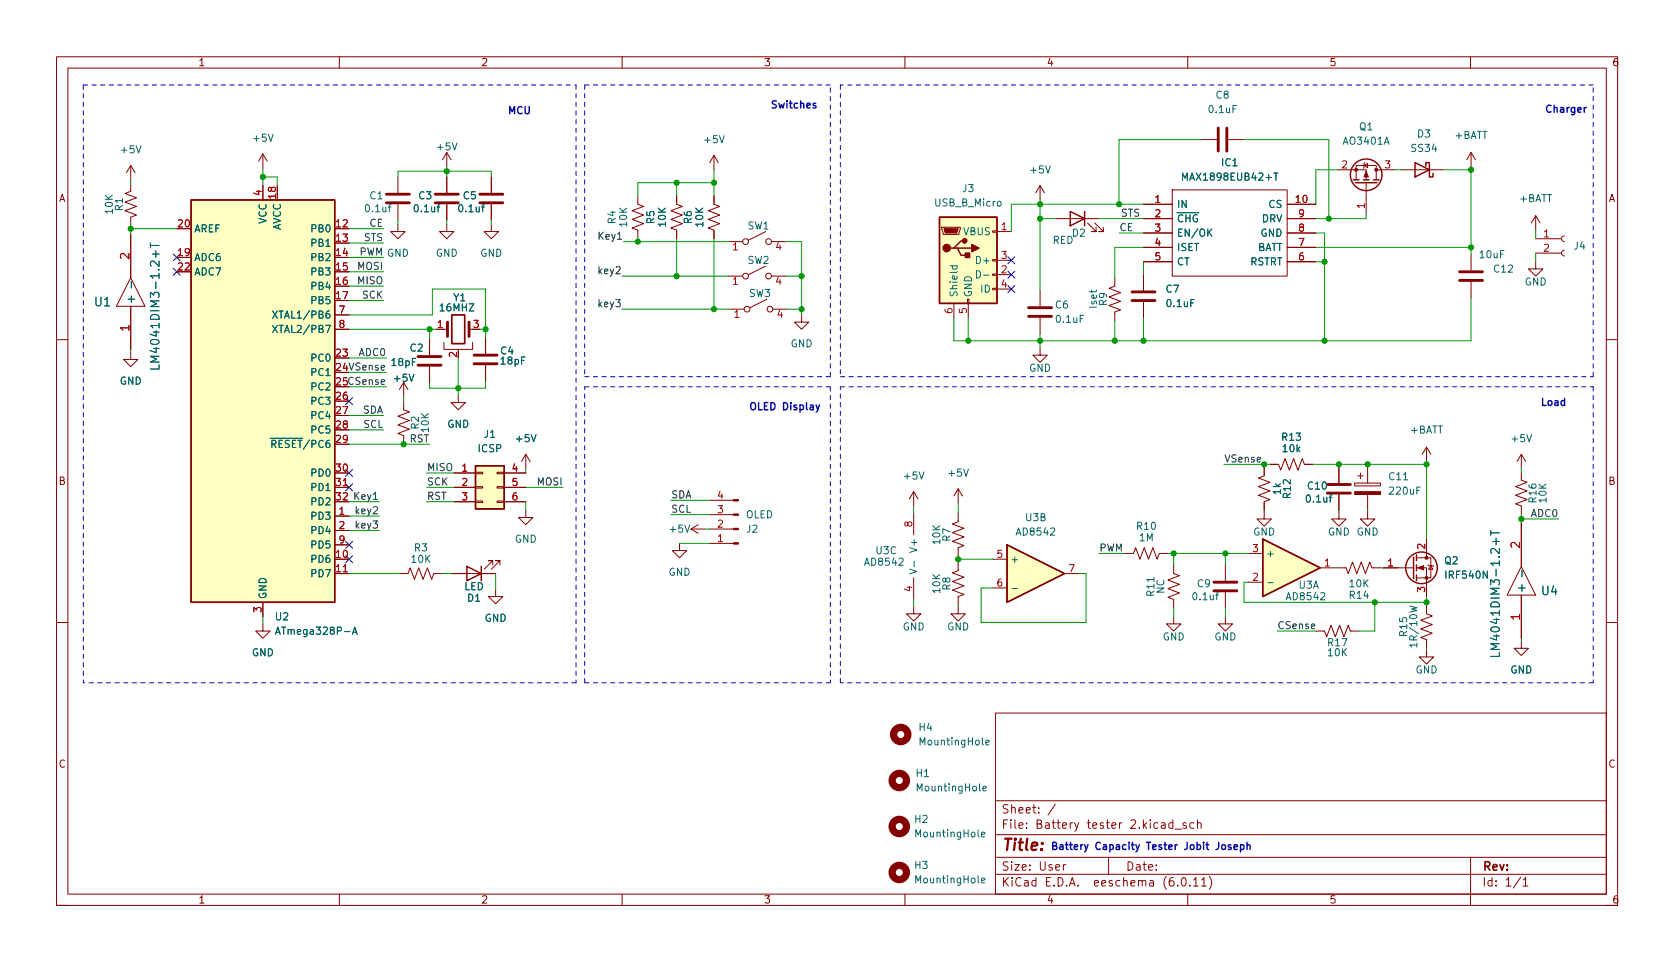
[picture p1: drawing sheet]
<svg xmlns="http://www.w3.org/2000/svg" width="296mm" height="170mm" viewBox="0 0 296 170" stroke-linecap="round" stroke-linejoin="round" font-family="sans-serif">
<g fill="none" stroke="#840000" stroke-width=".18">
<path d="M10 10h276v150h-276zM12 12h272v146h-272zM60 10v2M110 10v2M160 10v2M210 10v2M260 10v2M23.1 32.3v1.5l-1 .4 2 .8-2 .7 2 .8-2 .7 2 .8-1 .4v1.5M23.1 29.2v2.6M23.1 29.2l-.7 1.3M23.1 29.2l.8 1.3M46.5 27.2l-.8 1.3"/>
<path d="M46.5 27.2v2.6M46.5 32.8v2.5M46.5 27.2l.7 1.3M49 32.8v2.5M70.4 39.7v1.2h1.2l-1.2 1.3-1.3-1.3h1.3M70.4 31.3v2.8M70.4 36.1v2.8M79 39.7v1.2h1.3l-1.3 1.3-1.3-1.3h1.3M79 27l-.8 1.2M79 27v2.5M79 31.3v2.8M79 36.1v2.8"/>
<path d="M79 27l.8 1.2M86.9 39.7v1.2h1.2l-1.2 1.3-1.3-1.3h1.3M86.9 31.3v2.8M86.9 36.1v2.8M112.8 34.6v1.5l1 .4-2 .7 2 .8-2 .8 2 .7-2 .8 1 .4v1.5M119.6 34.6v1.5l1 .4-2 .7 2 .8-2 .8 2 .7-2 .8 1 .4v1.5M126.2 34.6v1.5l1.1 .4-2.1 .7 2.1 .8-2.1 .8 2.1 .7-2.1 .8 1 .4v1.5M126.2 27.5l.8 1.2M126.2 27.5v2.5M126.2 27.5l-.7 1.2M183.9 32.8v2.5M183.9 32.8l-.8 1.3"/>
<path d="M183.9 32.8l.8 1.3M186.7 38.6h7.6M192.3 39.4l1.5 1.5h-.8h.8v-.7M193.5 39.4l1.6 1.5h-.8h.8v-.7M202.2 36.1h5.1M202.2 38.6h5.1M207.3 33.6h20.3v15.2h-20.3zM212.3 24.7h2.8M217.2 24.7h2.8M227.6 36.1h5.1M227.6 38.6h5.1M236.5 30h5.1v1.8"/>
<path d="M239.8 31.8v-2.6h3.5v2.6M241.2 29.2l.6-.3v.7zM241.3 28.7l-.1 .2v.7l-.2 .2M241.6 32.3v5.3M243.3 30h3.3M247.6 30h7.7M260.1 27l-.8 1.2M260.1 27v2.5M260.1 27l.8 1.2M271.5 38.1l-.7 1.3M271.5 38.1v2.6M271.5 38.1l.8 1.3"/>
<path d="M23.1 49.1l2.5 5h-5zM23.1 41.4v7.7M23.1 54.1v7.7M31.2 40.4h2.6M31.2 45.5h2.6M31.2 48h2.6M59.2 58.2h2.5M59.2 40.4h2.5M59.2 43h2.5M59.2 45.5h2.5M59.2 48h2.5M59.2 50.6h2.5"/>
<path d="M59.2 53.1h2.5M59.2 55.7h2.5M75.9 60v2.8M77.2 58.2h1.9M82.9 58.2h.7M85.9 59.7v2.8M128.8 42.7h2.5M128.8 48.8h2.5M129 54.6h2.6M135.4 40.9l-3.1 1.6M135.4 47l-3.1 1.6M135.6 52.9l-3 1.5"/>
<path d="M136.4 42.7h2.5M136.4 48.8h2.5M136.7 54.6h2.5M141.7 55.7v1.2h-1.2l1.2 1.3 1.3-1.3h-1.3M166.5 40.2h3.3v.2l-.3 1h-2.7zM168.7 53.6v2.6M171.1 52.9h.2v.7h-.2zM171.2 53.6v2.6M175.5 51h.8v.2h-.8zM175.5 48.4h.8v.3h-.8zM175.5 45.9h.8v.2h-.8zM175.5 40.8h.8v.3h-.8z"/>
<path d="M176.3 40.9h2.5M176.3 48.6h2.5M176.3 46h2.5M176.3 51.1h2.5M183.9 51.3v2.8M183.9 56.2v2.8M197.1 49.1v1.5l-1 .4 2 .7-2 .8 2 .7-2 .8 2 .8-1 .4v1.5M202.2 41.2h5.1M202.2 43.7h5.1M202.2 46.3h5.1M202.2 48.6v2.7M202.2 53.4v2.8"/>
<path d="M227.6 41.2h5.1M227.6 43.7h5.1M227.6 46.3h5.1M260.1 45v2.8M260.1 49.8v2.8M271.5 46.3v1.2h1.3l-1.3 1.3-1.2-1.3h1.2M271.5 44.7h4.6M271.5 42.2h4.6M276.6 44.2l-.4 .2-.1 .3 .1 .4 .4 .1M276.6 41.7l-.4 .1-.1 .4 .1 .4 .4 .1M10 60h2M23.1 62.3v1.2h1.3l-1.3 1.3-1.3-1.3h1.3"/>
<path d="M59.2 63.3h2.5M59.2 70.9h2.5M59.2 73.4h2.5M59.2 76h2.5M59.2 78.5h2.5M71.4 70.9v1.5l1 .4-2 .8 2 .7-2 .8 2 .8-2 .7 1 .4v1.5M71.4 67.6l-.8 1.3M71.4 67.6v2.5M71.4 67.6l.7 1.3M75.9 64.8v2.8M78.5 60.5v1.3h5.1v-1.3M81 69.9v1.3h1.3l-1.3 1.2-1.2-1.2h1.2"/>
<path d="M81 61.8v.2M85.9 64.6v2.7M183.9 61.5v1.3h1.3l-1.3 1.2-1.3-1.2h1.3M252.2 79l-.7 1.3M252.2 79v2.6M252.2 79l.8 1.3M284 60h2M59.2 91.2h2.5M59.2 98.8h2.5M59.2 93.8h2.5M59.2 83.6h2.5M59.2 86.1h2.5"/>
<path d="M59.2 96.3h2.5M80.3 83.6h3.8M80.3 86.1h3.8M80.3 88.7h3.8M84.1 88.6h1.2v.2h-1.2zM84.1 86h1.2v.3h-1.2zM84.1 83.5h1.2v.2h-1.2zM87.1 99.9v-.8h-.7h.7l-1.5 1.5M87.9 88.6h1.3v.2h-1.3zM87.9 86h1.3v.3h-1.3zM87.9 83.5h1.3v.2h-1.3zM88.4 99.9v-.8h-.8h.8l-1.5 1.5"/>
<path d="M89.2 83.6h3.8M89.2 86.1h3.8M89.2 88.7h3.8M93 90.2v1.3h-1.3l1.3 1.2 1.2-1.2h-1.2M93 80.3l.7 1.3M93 80.3v2.5M93 80.3l-.8 1.3M120.1 96v1.3h-1.2l1.2 1.3 1.3-1.3h-1.3M122.2 93.5h2.5M122.2 93.5l1.2 .8M123.4 92.7l-1.2 .8M125.5 88.4h4.2"/>
<path d="M125.5 91h4.2M125.5 93.5h4.2M125.5 96h4.2M161.5 86.9v2.5M161.5 90.7v3.8M161.5 86.9l-.7 1.3M161.5 86.9l.8 1.3M169.4 99.4v1.5l-1 .4 2 .7-2 .8 2 .7-2 .8 2 .8-1 .3v1.6M169.4 90.7v1.5l-1 .4 2 .8-2 .7 2 .8-2 .8 2 .7-1 .4v1.5M169.4 86.4v2.5M169.4 86.4l-.7 1.3M169.4 86.4l.8 1.3"/>
<path d="M175.5 98.8h2.6M198.9 97.8h1.5l.4-1 .7 2 .8-2 .8 2 .7-2 .8 2 .4-1h1.5M207.5 99.9v1.5l1 .4-2 .7 2 .8-2 .7 2 .8-2 .8 1 .4v1.5M216.7 99.9v2.8M220.7 97.8h2.6M223.5 82.6v1.5l-1 .4 2 .8-2 .7 2 .8-2 .7 2 .8-1 .4v1.5M223.5 90.5v1.2h-1.3l1.3 1.3 1.3-1.3h-1.3M224.5 82.1h1.6l.3 1 .8-2 .8 2 .7-2 .8 2 .8-2 .3 1h1.6M236.7 90.5v1.2h1.3l-1.3 1.3-1.2-1.3h1.2M236.7 82.6v2.8M236.7 87.4v2.8M239.5 85.4h4.6v.5h-4.6z"/>
<path d="M240 84.1h1M240.5 83.6v1M241.8 90.5v1.2h1.3l-1.3 1.3-1.3-1.3h1.3M241.8 82.6v2.8M241.8 87.4v2.8M250.4 98.6h2.6v3.5h-2.6M252.2 95.3v3.3M252.5 99.9l.1 .1h.8l.1 .1M253 100l.4 .6h-.8zM269 83.3v1.6l1 .4-2 .7 2 .8-2 .7 2 .8-2 .8 1 .3v1.6M269 80.3l.7 1.3M269 80.3v2.5"/>
<path d="M269 92.5v7.6M269 80.3l-.8 1.3M10 110h2M46.5 110.3v1.2h1.3l-1.3 1.3-1.3-1.3h1.3M46.5 106.5v2.5M59.2 101.4h2.5M70.6 101.4h1.5l.4-1 .8 2 .7-2 .8 2 .8-2 .7 2 .4-1h1.5M80 101.4h7.6M87.6 104.2v1.2h1.3l-1.3 1.3-1.2-1.3h1.2M161.5 107.2v1.3h1.3l-1.3 1.3-1.2-1.3h1.2M161.5 102.1v3.9M169.4 107.2v1.3h1.3l-1.3 1.3-1.3-1.3h1.3"/>
<path d="M175.5 103.9h2.6M188.2 101.4h2.6M207.5 109v1.3h1.3l-1.3 1.2-1.3-1.2h1.3M216.7 109v1.3h1.2l-1.2 1.2-1.3-1.2h1.3M216.7 104.7v2.8M220.7 102.9h2.6M232.7 111.5h1.5l.4 1.1 .7-2.1 .8 2.1 .8-2.1 .7 2.1 .8-2.1 .4 1h1.5M233.4 100.4h2.6M236.5 100.4h1.5l.4 1 .7-2 .8 2 .8-2 .7 2 .8-2 .4 1h1.5M244.6 100.4h5.3M250.4 100.4h1.8v5M252.2 107v1.5l1 .4-2 .7 2 .8-2 .8 2 .7-2 .8 1 .4v1.5"/>
<path d="M252.2 114.8v1.3h1.3l-1.3 1.3-1.2-1.3h1.2M269 100.1l2.5 5.1h-5zM269 113.3v1.3h-1.3l1.3 1.3 1.3-1.3h-1.3M269 105.2v7.6M284 110h2M176 126h108v32h-108zM60 158v2M110 158v2M160 158v2M176 154.5h108M176 151.5h108M176 147.5h108"/>
<path d="M176 141.5h108M181.5 146.3v.1M181.5 145.5v.1M183.7 143.6v.1M183.7 142.8v.1M186.6 142.1l-1.3 2M190.7 145.4l-.5 1.4-.2 .1M196 151.5v3M199.9 145.1l.6-.2 .2 .2 .1 .2-.9 1.1h.9M203.3 155.7h.6v.9M203.9 156h-.5a.29 .29 0 0 0-.2 .3 .29 .29 0 0 0 .2 .3l.5-.1M210 158v2"/>
<path d="M213.8 154.9a1.72 1.72 0 0 1 0 2.3M260 151.5v8.5M269.3 155.5l.4-.4v1.5M269.3 156.6h.9M10 160h2M284 160h2"/>
<circle cx="131.8" cy="48.8" r=".51"/>
<circle cx="131.8" cy="42.7" r=".51"/>
<circle cx="132.1" cy="54.6" r=".51"/>
<circle cx="135.9" cy="48.8" r=".51"/>
<circle cx="135.9" cy="42.7" r=".51"/>
<circle cx="136.1" cy="54.6" r=".51"/>
</g>
<g fill="none" stroke="#840000" stroke-width=".25">
<path d="M33.8 35.3h25.4v71.2h-25.4zM166.1 38.4h10.2v15.2h-10.2zM189.2 37.4l2.6 1.2-2.6 1.3zM191.8 37.4v2.5M239.3 31.8h1M239.6 32.3h3.9M241 31.8h1.1M242.8 31.8h1M250.2 28.7l2.5 1.3-2.5 1.3zM252.1 29.4v-.7h.6v2.6h.7v-.7M168.7 43.9h.6l.6 1.2h1.3M169.3 43.9h2.5"/>
<path d="M170.6 42.6h-.7l-1.2 1.3h-.7M84.1 82.3h5.1v7.7h-5.1zM178.1 96.3l10.1 5.1-10.1 5.1zM223.3 95.3l10.1 5.1-10.1 5zM249.9 98.5v3.8M250.4 98.1v1M250.4 99.9v1M82.5 100.1l2.6 1.3-2.6 1.3zM85.1 100.1v2.6M250.4 101.6v1.1"/>
<circle cx="241.6" cy="30.9" r="2.79"/>
<circle cx="251.3" cy="100.4" r="2.79"/>
</g>
<g fill="none" stroke="#840000" stroke-width=".51">
<path d="M68.3 35.9h4.1M68.3 34.3h4.1M77 35.9h4M77 34.3h4M84.8 35.9h4.1M84.8 34.3h4.1M215.4 22.6v4.1M216.9 22.6v4.1M79.1 56.9v2.6M82.9 56.9v2.6M181.9 55.9h4M181.9 54.4h4"/>
<path d="M200.2 53.1h4M200.2 51.6h4M258.1 49.6h4M258.1 48h4M73.9 64.6h4.1M73.9 63h4.1M83.8 64.3h4.1M83.8 62.8h4.1M234.7 87.2h4.1M234.7 85.6h4.1M214.6 104.4h4.1M214.6 102.9h4.1"/>
</g>
<g fill="none" stroke="#006464" stroke-width=".18">
<path d="M218.6 18.6h-.6v1.3M24.1 25.8l.4 1.2 .4-1.2M47.4 23.7l.5 1.3 .4-1.3M68.6 36.6h.5M69.1 36.2l-.3 .2v1M77.3 36.6h.5M77.8 36.2l-.3 .2v1M80 25.2l.4 1.3 .4-1.3M85.2 36.6h.4M85.6 36.2l-.3 .2v1M127.2 24l.4 1.2 .5-1.2M176.4 35.7l.2-.1 .3 .1 .1 .5-.1 .2h-.3l-.2-.1z"/>
<path d="M184.9 29.3l.4 1.3 .4-1.3M209.4 37.6h2.6M223.8 31.4h1M225.2 30.6h.8M225.6 30.6v1.3M244.8 25.5l.4-1.3 .4 1.3M23.2 49.7v1.2M26.6 42.9v.9M26.6 43.4h1.5M27 44.9h1.1M27.5 44.3v1.2M57.6 57.5h.8l-.5 1.3"/>
<path d="M58.2 55h-.3a.85 .85 0 0 0 0 1.2l.4-.1 .1-.4-.3-.2h-.2l-.3 .2M168 47h1.2M168.4 47v.3l.2 .3 .6-.1v-.5M172.6 47.9a.64 .64 0 0 1 .8 .6 .64 .64 0 0 1-.8 .6zM173.9 48.6h1M191.6 55.7h-.6v1.3M211.2 52.9h-.7v1.3M213.7 41l.6 .8M214.3 40.5l-.8 .7M47.8 77.5h5.7M72.3 66.1l.5 1.3 .4-1.3M93.9 76.8l.5 1.3 .4-1.3"/>
<path d="M270 76.8l.4 1.3 .4-1.3M121.1 92.8l.4 1.3 .4-1.3M159 98.8l.4-.1 .3 .3-.8 .9h.8M161.6 99.2v1M162.5 83.4l.4 1.3 .5-1.3M170.4 82.9l.4 1.3 .4-1.3M185.8 93.4l.4-.1 .3 .4-.8 .9h.8M235 87.9h.5M235.5 87.5l-.3 .2v1M248.2 84.8h.7M251.1 86.1h-.6v1.3M263.6 93.7v.9"/>
<path d="M263.6 94.2h1.5M263.9 95.7h1.2M264.5 95.1v1.2M60.9 111.6h1M62.3 112.1l.4-1.3 .5 1.3M62.4 111.8h.6M160.8 100.6l1.3 .4-1.3 .4M178.9 104h1M204 102.1v.7M215 105.2h.4M215.4 104.8l-.3 .1v1.1M224.2 103h.9"/>
<path d="M233.5 104.9l.5-.1 .2 .3-.7 .9h.7M249.2 107.1l1.3 .3-.9 .3 .9 .2-1.3 .3M263 100.9v1.3l-.8-1.3v1.3M269.1 100.8v1.1M173.2 138.5v1.1l.2 .2M173.7 130.4v1.1l.2 .2M173.8 139.4l.6-.1-.1-.3h-.3l-.2 .1 .1 .6h.4M174.3 131.3l.6-.2-.1-.2-.3-.1-.2 .2 .1 .6h.4M172.9 146.7v1l.2 .2M172.9 154.8v1.1l.2 .2M173.5 147.5l.6-.1v-.3h-.4l-.2 .2 .1 .6h.5M173.5 155.6l.6-.1v-.2l-.4-.1-.2 .2 .1 .6h.5"/>
</g>
<g fill="#840000" stroke="#840000" stroke-width=".18">
<path d="M239.5 86.9h4.6v.5h-4.6z"/>
<path d="M241.6 30.3l.3 1h-.7z"/>
<path d="M129.7 88.3h.9v.3h-.9z"/>
<path d="M129.7 90.8h.9v.3h-.9z"/>
<path d="M129.7 93.4h.9v.2h-.9z"/>
<path d="M129.7 95.9h.9v.3h-.9z"/>
<path d="M250.7 100.4l1-.4v.7z"/>
<path d="M166.9 40.4h2.5l-.2 .8h-2.1z"/>
<circle cx="239.8" cy="30" r=".25"/>
<circle cx="243.3" cy="30" r=".25"/>
<circle cx="252.2" cy="102.1" r=".25"/>
<circle cx="252.2" cy="98.6" r=".25"/>
</g>
<g fill="#ffffc2" stroke="#ffffc2" stroke-width=".18">
<path d="M223.3 95.3l10.1 5.1-10.1 5z"/>
<path d="M33.8 35.3h25.4v71.2h-25.4z"/>
<path d="M178.1 96.3l10.1 5.1-10.1 5.1z"/>
<path d="M166.1 38.4h10.2v15.2h-10.2z"/>
<path d="M84.1 82.3h5.1v7.7h-5.1z"/>
</g>
<g fill="none" stroke="#840000" stroke-width="1.3">
<circle cx="159" cy="138" r="1.27"/>
<circle cx="159.3" cy="129.8" r="1.27"/>
<circle cx="159" cy="146.1" r="1.27"/>
<circle cx="159" cy="154.2" r="1.27"/>
</g>
<path d="M79.9 55.7h2.3v5h-2.3z" fill="none" stroke="#840000" stroke-width=".3"/>
<path d="M129.7 43.3l.3-.4v1.3M129.7 49.4l.3-.4v1.3M129.9 55.2l.4-.4v1.3M137.6 42.8l-.3 .9h.8M137.6 48.9l-.3 .9h.8M137.9 54.8l-.3 .9h.7M60.7 85.8h.7M60.7 101.1h.7" fill="none" stroke="#a90000" stroke-width=".18"/>
<g fill="#840000" stroke="#840000" stroke-width=".25">
<path d="M171.8 43.2l1.3 .7-1.3 .6z"/>
<path d="M170.7 44.7h.7v.8h-.7z"/>
<circle cx="167.4" cy="43.9" r=".63"/>
<circle cx="170.6" cy="42.6" r=".38"/>
</g>
<path d="M109.2 42.3h.7M66 88.3h.7" fill="none" stroke="#0f0f0f" stroke-width=".18"/>
<path d="M280.5 19l-.4 .2M192.4 149.3l-.5 1.2-.1 .1M215.5 148.9v.9a.41 .41 0 0 1-.5 .4" fill="none" stroke="#0000c2" stroke-width=".25"/>
<g fill="none" stroke="#0000c2" stroke-width=".18" stroke-dasharray=".8 .8">
<path d="M14.7 15v105.7M14.7 15h87.2M101.9 15v105.7M103.4 15v51.6M146.8 15h-43.4M148.6 15v51.6M281.7 15h-133.1M103.4 68.4h43.4M103.4 66.6h43.4M146.8 68.4v52.3M146.8 66.6v-51.6M148.6 68.4h133.1"/>
<path d="M148.6 66.6h133.1M281.7 68.4v52.3M281.7 66.6v-51.6M101.9 120.7h-87.2M103.4 120.7v-52.3M146.8 120.7h-43.4M148.6 120.7v-52.3M281.7 120.7h-133.1"/>
</g>
<g fill="none" stroke="#009600" stroke-width=".18">
<path d="M23.1 31.8v.5M23.1 39.9v1.5M46.5 29.8v3M46.5 31.3h2.5v1.5M70.4 31.3v-1h16.5v1M70.4 38.9v.8M79 29.5v1.8M79 38.9v.8M86.9 38.9v.8M119.6 32.3v2.3M126.2 30v4.6M126.2 32.3h-13.4v2.3"/>
<path d="M183.9 35.3v16M183.9 38.6h2.8M194.3 38.6h7.9M202.2 36.1h-23.4v4.8M212.3 24.7h-14.4v11.4M220 24.7h14.9v13.9M236.5 30h-3.8v6.1M241.6 37.6v1h-8.9M246.6 30h1M255.3 30h4.8M260.1 29.5v15.5M23.1 40.4h8.1"/>
<path d="M61.7 55.7h14.8v-4.6h9.4v8.6M61.7 45.5h6.1M61.7 48h6.1M61.7 58.2h15.5M61.7 43h6.1M61.7 40.4h6.1M61.7 53.1h6.1M61.7 50.6h6.1M75.9 58.2v1.8M84.8 58.2h1.1M110 54.6h19M110 48.8h18.8"/>
<path d="M110.2 42.7h18.6M112.8 42.2v.5M119.6 42.2v6.6M126.2 42.2v12.4M138.9 48.8h2.8M138.9 42.7h2.8v13M139.2 54.6h2.5M171.2 56.2v4M183.9 59v2.5M197.1 56.7v3.5M197.9 41.2h4.3M202.2 43.7h-5.1v5.4"/>
<path d="M202.2 46.3v2.3M202.2 56.2v4M232.7 43.7h27.4M232.7 41.2h1.5v19M232.7 46.3h1.5M260.1 52.6v7.6h-91.4v-4M271.5 40.7v1.5M271.5 44.7v1.6M23.1 61.8v.5M61.7 68.4h6.6M61.7 65.8h6.6M61.7 73.4h6.1"/>
<path d="M61.7 76h6.1M61.7 63.3h6.6M61.7 78.5h14.2M71.4 70.1v.8M81 63.3v6.6M85.9 67.3v1.3h-10v-1M61.7 91.2h5.4M61.7 88.7h5.4M61.7 93.8h5.4M75.4 88.7h4.9M75.4 86.1h4.9M75.4 83.6h4.9"/>
<path d="M93 86.1h6.6M93 82.8v.8M93 88.7v1.5M118.6 88.4h6.9M118.6 91h6.9M120.1 96h5.4M124.7 93.5h.8M161.5 89.4v1.3M169.4 88.9v1.8M169.4 98.3v1.1M169.4 98.8h6.1M194.3 97.8h4.6"/>
<path d="M206.5 97.8h14.2M207.5 97.8v2.1M216.4 82.1h8.1M216.7 97.8v2.1M223.5 82.1v.5M223.5 90.2v.3M232.2 82.1h20M236.7 82.1v.5M236.7 90.2v.3M241.8 82.1v.5M241.8 90.2v.3M252.2 81.6v13.7"/>
<path d="M269 82.8v.5M269 91v1.5M269 91.7h6.6M46.5 109v1.3M61.7 101.4h8.9M78.2 101.4h1.8M87.6 101.4v2.8M161.5 106v1.2M169.4 107v.2M190.8 101.4h1.2v8.6h-18.5v-6.1h2M207.5 107.5v1.5M216.7 107.5v1.5"/>
<path d="M220.7 102.9h-.7v3.6h32.2M225.8 111.5h6.9M236 100.4h.5M243.1 106.5v5h-2.8M244.1 100.4h.5M252.2 105.4v1.6M252.2 114.6v.2M269 112.8v.5"/>
</g>
<g fill="none" stroke="#000084" stroke-width=".18">
<path d="M30.6 44.9l1.3 1.2M30.6 47.4l1.3 1.3M31.9 44.9l-1.3 1.2M31.9 47.4l-1.3 1.3M178.2 50.5l1.2 1.2M178.2 45.4l1.2 1.2M178.2 47.9l1.2 1.3M179.4 50.5l-1.2 1.2M179.4 45.4l-1.2 1.2M179.4 47.9l-1.2 1.3M61.1 70.3l1.2 1.2M62.3 70.3l-1.2 1.2"/>
<path d="M61.1 83l1.2 1.2M61.1 98.2l1.2 1.3M61.1 95.7l1.2 1.2M61.1 85.5l1.2 1.3M62.3 83l-1.2 1.2M62.3 98.2l-1.2 1.3M62.3 95.7l-1.2 1.2M62.3 85.5l-1.2 1.3"/>
</g>
<g fill="#009600" stroke="#009600" stroke-width=".18">
<circle cx="71.4" cy="78.5" r=".46"/>
<circle cx="75.9" cy="58.2" r=".46"/>
<circle cx="85.9" cy="58.2" r=".46"/>
<circle cx="81" cy="68.6" r=".46"/>
<circle cx="112.8" cy="42.7" r=".46"/>
<circle cx="119.6" cy="32.3" r=".46"/>
<circle cx="126.2" cy="32.3" r=".46"/>
<circle cx="141.7" cy="48.8" r=".46"/>
<circle cx="79" cy="30.3" r=".46"/>
<circle cx="23.1" cy="40.4" r=".46"/>
<circle cx="46.5" cy="31.3" r=".46"/>
<circle cx="126.2" cy="54.6" r=".46"/>
<circle cx="141.7" cy="54.6" r=".46"/>
<circle cx="119.6" cy="48.8" r=".46"/>
<circle cx="216.7" cy="97.8" r=".46"/>
<circle cx="252.2" cy="106.5" r=".46"/>
<circle cx="243.1" cy="106.5" r=".46"/>
<circle cx="252.2" cy="82.1" r=".46"/>
<circle cx="269" cy="91.7" r=".46"/>
<circle cx="183.9" cy="38.6" r=".46"/>
<circle cx="183.9" cy="60.2" r=".46"/>
<circle cx="197.1" cy="60.2" r=".46"/>
<circle cx="197.9" cy="36.1" r=".46"/>
<circle cx="183.9" cy="36.1" r=".46"/>
<circle cx="207.5" cy="97.8" r=".46"/>
<circle cx="236.7" cy="82.1" r=".46"/>
<circle cx="241.8" cy="82.1" r=".46"/>
<circle cx="223.5" cy="82.1" r=".46"/>
<circle cx="234.9" cy="38.6" r=".46"/>
<circle cx="260.1" cy="43.7" r=".46"/>
<circle cx="260.1" cy="30" r=".46"/>
<circle cx="234.2" cy="46.3" r=".46"/>
<circle cx="234.2" cy="60.2" r=".46"/>
<circle cx="202.2" cy="60.2" r=".46"/>
<circle cx="171.2" cy="60.2" r=".46"/>
<circle cx="169.4" cy="98.8" r=".46"/>
</g>
<text font-size="2.8" fill="#840000" x="177" y="150.9">Title:</text>
<g font-size="2.1" fill="#a90000">
<text x="22.9" y="46" transform="rotate(-90 22.9 46)">2</text>
<text x="22.9" y="58.7" transform="rotate(-90 22.9 58.7)">1</text>
<text x="268.7" y="97.1" transform="rotate(-90 268.7 97.1)">2</text>
<text x="268.7" y="109.8" transform="rotate(-90 268.7 109.8)">1</text>
</g>
<g font-size="2.1" fill="#006464">
<text x="24.3" y="53.9" transform="rotate(-90 24.3 53.9)">+</text>
<text x="16.5" y="54.6">U1</text>
<text x="28.7" y="65.7" transform="rotate(-90 28.7 65.7)">LM4041DIM3-1.2+T</text>
<text x="270.2" y="104.9" transform="rotate(-90 270.2 104.9)">+</text>
<text x="272.4" y="105.7">U4</text>
<text x="265.6" y="116.5" transform="rotate(-90 265.6 116.5)">LM4041DIM3-1.2+T</text>
</g>
<g font-size="2.1" fill="#840000">
<text x="177" y="146.9">File:</text>
<text x="177" y="144.2">Sheet:</text>
<text x="183.4" y="146.9">Battery</text>
<text x="192.9" y="146.9">tester</text>
<text x="200.9" y="146.9">2.kicad_sch</text>
<text x="177" y="154.3">Size:</text>
<text x="183.7" y="154.3">User</text>
<text x="199" y="154.3">Date:</text>
<text x="262" y="154.3">Rev:</text>
<text x="177" y="157.1">KiCad</text>
<text x="184.7" y="157.1">E.D.A.</text>
<text x="193.6" y="157.1">eeschema</text>
<text x="206" y="157.1">(6.0.11)</text>
<text x="262" y="157.1">Id:</text>
<text x="266.1" y="157.1">1/1</text>
</g>
<g font-size="1.8" fill="#840000">
<text x="35" y="12.1">1</text>
<text x="85" y="12.1">2</text>
<text x="135" y="12.1">3</text>
<text x="185" y="12.1">4</text>
<text x="235" y="12.1">5</text>
<text x="285" y="12.1">6</text>
<text x="10.4" y="36.1">A</text>
<text x="284.4" y="36.1">A</text>
<text x="59.2" y="65.6">24 VSense</text>
<text x="59.2" y="68.1">25CSense</text>
<text x="10.3" y="86.1">B</text>
<text x="59.2" y="88.4">32 Key1</text>
<text x="284.3" y="86.1">B</text>
<text x="10.3" y="136.1">C</text>
<text x="284.3" y="136.1">C</text>
<text x="35" y="160.1">1</text>
<text x="85" y="160.1">2</text>
<text x="135" y="160.1">3</text>
<text x="185" y="160.1">4</text>
<text x="235" y="160.1">5</text>
<text x="285" y="160.1">6</text>
</g>
<g font-size="1.8" fill="#006464">
<text x="214.8" y="17.8">C8</text>
<text x="213.4" y="20.4">0.1uF</text>
<text x="240.2" y="23.4">Q1</text>
<text x="21.1" y="27.5">+5V</text>
<text x="44.5" y="25.4">+5V</text>
<text x="77" y="27">+5V</text>
<text x="124.2" y="25.7">+5V</text>
<text x="215.8" y="29.8">IC1</text>
<text x="237.3" y="26">AO3401A</text>
<text x="249.3" y="27.2">SS34</text>
<text x="250.5" y="24.7">D3</text>
<text x="257.1" y="24.9">+BATT</text>
<text x="65.2" y="35.6">C1</text>
<text x="73.9" y="35.6">C3</text>
<text x="81.7" y="35.6">C5</text>
<text x="170" y="34.3">J3</text>
<text x="181.9" y="31">+5V</text>
<text x="208.7" y="32.3">MAX1898EUB42+T</text>
<text x="20.3" y="38" transform="rotate(-90 20.3 38)">10K</text>
<text x="22.1" y="37.4" transform="rotate(-90 22.1 37.4)">R1</text>
<text x="34.3" y="41.4">AREF</text>
<text x="47.5" y="39.6" transform="rotate(-90 47.5 39.6)">VCC</text>
<text x="50" y="40.7" transform="rotate(-90 50 40.7)">AVCC</text>
<text x="54.8" y="41.4">PB0</text>
<text x="64.3" y="37.9">0.1uf</text>
<text x="72.9" y="37.9">0.1uf</text>
<text x="80.8" y="37.9">0.1uf</text>
<text x="109.2" y="39.7" transform="rotate(-90 109.2 39.7)">R4</text>
<text x="111.3" y="40.3" transform="rotate(-90 111.3 40.3)">10K</text>
<text x="116.1" y="39.7" transform="rotate(-90 116.1 39.7)">R5</text>
<text x="118.1" y="40.3" transform="rotate(-90 118.1 40.3)">10K</text>
<text x="122.7" y="39.7" transform="rotate(-90 122.7 39.7)">R6</text>
<text x="124.7" y="40.3" transform="rotate(-90 124.7 40.3)">10K</text>
<text x="132.1" y="40.9">SW1</text>
<text x="165.1" y="36.9">USB_B_Micro</text>
<text x="170.2" y="42">VBUS</text>
<text x="208" y="37.1">IN</text>
<text x="208" y="39.7">~{CHG}</text>
<text x="223" y="39.7">DRV</text>
<text x="224.2" y="37.1">CS</text>
<text x="268.5" y="36.1">+BATT</text>
<text x="34.3" y="46.5">ADC6</text>
<text x="54.8" y="44">PB1</text>
<text x="54.8" y="46.5">PB2</text>
<text x="68.3" y="45.8">GND</text>
<text x="77" y="45.8">GND</text>
<text x="84.9" y="45.8">GND</text>
<text x="132.1" y="47">SW2</text>
<text x="172.3" y="47">D+</text>
<text x="186" y="43.5">RED</text>
<text x="189.4" y="42.2">D2</text>
<text x="208" y="42.2">EN/OK</text>
<text x="208" y="44.7">ISET</text>
<text x="208" y="47.3">CT</text>
<text x="221" y="47.3">RSTRT</text>
<text x="222.4" y="44.7">BATT</text>
<text x="222.8" y="42.2">GND</text>
<text x="261.4" y="46">10uF</text>
<text x="278.1" y="44.5">J4</text>
<text x="34.3" y="49.1">ADC7</text>
<text x="54.8" y="49.1">PB3</text>
<text x="54.8" y="51.6">PB4</text>
<text x="80.1" y="53.6">Y1</text>
<text x="132.4" y="52.9">SW3</text>
<text x="169.7" y="52.6" transform="rotate(-90 169.7 52.6)">Shield</text>
<text x="172.2" y="52.6" transform="rotate(-90 172.2 52.6)">GND</text>
<text x="173.2" y="52.1">ID</text>
<text x="206" y="52.1">C7</text>
<text x="263.9" y="48.6">C12</text>
<text x="269.5" y="50.8">GND</text>
<text x="47.9" y="56.7">XTAL1/PB6</text>
<text x="47.9" y="59.2">XTAL2/PB7</text>
<text x="54.8" y="54.1">PB5</text>
<text x="77.5" y="55.4">16MHZ</text>
<text x="186.4" y="54.9">C6</text>
<text x="186.4" y="57.4">0.1uF</text>
<text x="194.3" y="54.7" transform="rotate(-90 194.3 54.7)">Iset</text>
<text x="196.1" y="54.2" transform="rotate(-90 196.1 54.2)">R9</text>
<text x="206" y="54.7">0.1uF</text>
<text x="54.8" y="64.3">PC0</text>
<text x="69" y="65.1">18pF</text>
<text x="72.3" y="62.5">C2</text>
<text x="88.3" y="64.8">18pF</text>
<text x="88.3" y="63">C4</text>
<text x="139.7" y="61.8">GND</text>
<text x="21.1" y="68.4">GND</text>
<text x="54.8" y="66.8">PC1</text>
<text x="54.8" y="69.4">PC2</text>
<text x="54.8" y="71.9">PC3</text>
<text x="69.4" y="67.9">+5V</text>
<text x="181.9" y="66.1">GND</text>
<text x="54.8" y="74.5">PC4</text>
<text x="54.8" y="77">PC5</text>
<text x="74.4" y="76" transform="rotate(-90 74.4 76)">R2</text>
<text x="79" y="76">GND</text>
<text x="85.4" y="77.8">J1</text>
<text x="249.2" y="77">+BATT</text>
<text x="47.7" y="79.5">~{RESET}/PC6</text>
<text x="84.4" y="80.3">ICSP</text>
<text x="91" y="78.5">+5V</text>
<text x="226.4" y="78.3">R13</text>
<text x="226.5" y="80.3">10k</text>
<text x="267" y="78.5">+5V</text>
<text x="54.8" y="84.6">PD0</text>
<text x="54.8" y="87.2">PD1</text>
<text x="54.8" y="89.7">PD2</text>
<text x="159.5" y="85.1">+5V</text>
<text x="167.4" y="84.6">+5V</text>
<text x="226.8" y="87.6" transform="rotate(-90 226.8 87.6)">1k</text>
<text x="228.6" y="88.3" transform="rotate(-90 228.6 88.3)">R12</text>
<text x="230.6" y="89.2">0.1uf</text>
<text x="231" y="86.9">C10</text>
<text x="245.4" y="85.3">C11</text>
<text x="245.4" y="87.8">220uF</text>
<text x="272" y="89.1" transform="rotate(-90 272 89.1)">R16</text>
<text x="273.8" y="89.1" transform="rotate(-90 273.8 89.1)">10K</text>
<text x="54.8" y="92.2">PD3</text>
<text x="54.8" y="94.8">PD4</text>
<text x="118.1" y="94.5">+5V</text>
<text x="131.8" y="94.5">J2</text>
<text x="131.8" y="92">OLED</text>
<text x="168.4" y="95.8" transform="rotate(-90 168.4 95.8)">R7</text>
<text x="179.5" y="95">AD8542</text>
<text x="181.2" y="92.5">U3B</text>
<text x="200.8" y="94">R10</text>
<text x="221.5" y="95">GND</text>
<text x="234.7" y="95">GND GND</text>
<text x="54.8" y="99.9">PD6</text>
<text x="54.8" y="97.3">PD5</text>
<text x="72.5" y="99.9">10K</text>
<text x="73.1" y="97.8">R3</text>
<text x="91" y="96.3">GND</text>
<text x="152.7" y="100.4">AD8542</text>
<text x="154.7" y="98.3">U3C</text>
<text x="162.6" y="97.8" transform="rotate(-90 162.6 97.8)">V+</text>
<text x="166.6" y="96.4" transform="rotate(-90 166.6 96.4)">10K</text>
<text x="178.6" y="99.9">+</text>
<text x="201.3" y="96.1">1M</text>
<text x="223.8" y="98.8">+</text>
<text x="255.3" y="100.1">Q2</text>
<text x="47.5" y="106" transform="rotate(-90 47.5 106)">GND</text>
<text x="54.8" y="102.4">PD7</text>
<text x="82" y="104.7">LED</text>
<text x="82.5" y="106.7">D1</text>
<text x="118.1" y="102.2">GND</text>
<text x="166.6" y="105.1" transform="rotate(-90 166.6 105.1)">10K</text>
<text x="168.4" y="104.5" transform="rotate(-90 168.4 104.5)">R8</text>
<text x="204.5" y="105.6" transform="rotate(-90 204.5 105.6)">R11</text>
<text x="206.3" y="105" transform="rotate(-90 206.3 105)">NC</text>
<text x="210.6" y="106.5">0.1uf</text>
<text x="211.5" y="104.2">C9</text>
<text x="227.2" y="106.5">AD8542</text>
<text x="229.5" y="104.4">U3A</text>
<text x="238.4" y="106.2">R14</text>
<text x="238.4" y="104.2">10K</text>
<text x="255.3" y="102.7">IRF540N</text>
<text x="48.5" y="110">U2</text>
<text x="48.5" y="112.6">ATmega328P-A</text>
<text x="85.6" y="110.3">GND</text>
<text x="159.5" y="111.8">GND</text>
<text x="167.4" y="111.8">GND</text>
<text x="205.5" y="113.6">GND</text>
<text x="214.7" y="113.6">GND</text>
<text x="249.2" y="112.7" transform="rotate(-90 249.2 112.7)">R15</text>
<text x="44.5" y="116.4">GND</text>
<text x="234.6" y="114.6">R17</text>
<text x="234.6" y="116.4">10K</text>
<text x="250.2" y="119.4">GND</text>
<text x="251" y="114.7" transform="rotate(-90 251 114.7)">1R/10W</text>
<text x="267" y="119.4">GND</text>
<text x="162.3" y="129.6">H4</text>
<text x="161.8" y="137.7">H1</text>
<text x="162.3" y="132.1">MountingHole</text>
<text x="161.8" y="140.3">MountingHole</text>
<text x="161.5" y="145.8">H2</text>
<text x="161.5" y="148.4">MountingHole</text>
<text x="161.5" y="154">H3</text>
<text x="161.5" y="156.5">MountingHole</text>
</g>
<g font-size="1.8" fill="#0000c2">
<text x="89.7" y="20.2">MCU</text>
<text x="136.1" y="19.2">Switches</text>
<text x="273" y="19.9">Charger</text>
<text x="272.3" y="71.7">Load</text>
<text x="132.3" y="72.5">OLED Display</text>
<text x="185.7" y="150.2">Battery</text>
<text x="193.6" y="150.2">Capacity</text>
<text x="202.9" y="150.2">Tester</text>
<text x="209.8" y="150.2">Jobit</text>
<text x="215.7" y="150.2">Joseph</text>
</g>
<g font-size="1.8" fill="#a90000">
<text x="237.1" y="29.8">2</text>
<text x="244.7" y="29.8">3</text>
<text x="46.2" y="34.8" transform="rotate(-90 46.2 34.8)">4</text>
<text x="48.8" y="35.4" transform="rotate(-90 48.8 35.4)">18</text>
<text x="204" y="35.9">1</text>
<text x="228.8" y="35.9">10</text>
<text x="31.2" y="40.2">20</text>
<text x="59.2" y="40.2">12</text>
<text x="176.9" y="40.7">1</text>
<text x="204" y="38.4">2</text>
<text x="204" y="40.9">3</text>
<text x="229.4" y="40.9">8</text>
<text x="229.4" y="38.4">9</text>
<text x="241.3" y="37" transform="rotate(-90 241.3 37)">1</text>
<text x="272.8" y="41.9">1</text>
<text x="31.2" y="45.2">19</text>
<text x="31.2" y="47.8">22</text>
<text x="59.2" y="42.7">13</text>
<text x="59.2" y="45.2">14</text>
<text x="59.2" y="47.8">15</text>
<text x="129.4" y="45">1</text>
<text x="137" y="45">4</text>
<text x="176.9" y="45.8">3</text>
<text x="204" y="43.5">4</text>
<text x="204" y="46">5</text>
<text x="229.4" y="46">6</text>
<text x="229.4" y="43.5">7</text>
<text x="272.8" y="44.5">2</text>
<text x="59.2" y="50.3">16</text>
<text x="59.2" y="52.9">17</text>
<text x="129.4" y="51.1">1</text>
<text x="137" y="51.1">4</text>
<text x="176.9" y="48.3">2</text>
<text x="176.9" y="50.8">4</text>
<text x="59.8" y="55.4">7</text>
<text x="59.8" y="57.9">8</text>
<text x="77.2" y="57.9">1</text>
<text x="83.5" y="57.9">3</text>
<text x="129.6" y="56.9">1</text>
<text x="137.2" y="56.9">4</text>
<text x="168.4" y="55.6" transform="rotate(-90 168.4 55.6)">6</text>
<text x="170.9" y="55.6" transform="rotate(-90 170.9 55.6)">5</text>
<text x="59.2" y="63">23</text>
<text x="59.2" y="65.6">24</text>
<text x="80.8" y="63.3" transform="rotate(-90 80.8 63.3)">2</text>
<text x="59.2" y="70.6">26</text>
<text x="59.2" y="68.1">25</text>
<text x="59.2" y="73.2">27</text>
<text x="59.2" y="75.7">28</text>
<text x="59.2" y="78.3">29</text>
<text x="59.2" y="83.3">30</text>
<text x="81.5" y="83.3">1</text>
<text x="90.4" y="83.3">4</text>
<text x="59.2" y="85.9">31</text>
<text x="59.2" y="88.4">32</text>
<text x="81.5" y="85.9">2</text>
<text x="81.5" y="88.4">3</text>
<text x="90.4" y="85.9">5</text>
<text x="90.4" y="88.4">6</text>
<text x="126.7" y="88.2">4</text>
<text x="59.8" y="91">1</text>
<text x="59.8" y="93.5">2</text>
<text x="126.7" y="95.8">1</text>
<text x="126.7" y="93.3">2</text>
<text x="126.7" y="90.7">3</text>
<text x="161.3" y="93.3" transform="rotate(-90 161.3 93.3)">8</text>
<text x="59.2" y="98.6">10</text>
<text x="59.2" y="101.1">11</text>
<text x="59.8" y="96">9</text>
<text x="176.1" y="98.6">5</text>
<text x="188.8" y="101.1">7</text>
<text x="221.3" y="97.6">3</text>
<text x="234" y="100.1">1</text>
<text x="245.2" y="100.1">1</text>
<text x="252" y="97.2" transform="rotate(-90 252 97.2)">2</text>
<text x="161.3" y="104.7" transform="rotate(-90 161.3 104.7)">4</text>
<text x="176.1" y="103.7">6</text>
<text x="221.3" y="102.7">2</text>
<text x="252" y="104.9" transform="rotate(-90 252 104.9)">3</text>
<text x="46.2" y="108.4" transform="rotate(-90 46.2 108.4)">3</text>
</g>
<g font-size="1.8" fill="#0f0f0f">
<text x="65.2" y="40.1">CE</text>
<text x="197.9" y="40.8">CE</text>
<text x="198.1" y="38.3">STS</text>
<text x="63.1" y="47.7">MOSI</text>
<text x="63.5" y="45.2">PWM</text>
<text x="64.3" y="42.6">STS</text>
<text x="105.5" y="42.4">Key1</text>
<text x="63.1" y="50.2">MISO</text>
<text x="63.9" y="52.8">SCK</text>
<text x="105.5" y="48.5">key2</text>
<text x="105.5" y="54.3">key3</text>
<text x="63.3" y="62.9">ADC0</text>
<text x="64.1" y="73.1">SDA</text>
<text x="64.2" y="75.6">SCL</text>
<text x="76.2" y="76.6" transform="rotate(-90 76.2 76.6)">10K</text>
<text x="72.3" y="78.2">RST</text>
<text x="75.4" y="83.3">MISO</text>
<text x="216.4" y="81.7">VSense</text>
<text x="75.4" y="88.3">RST</text>
<text x="75.4" y="85.8">SCK</text>
<text x="94.8" y="85.8">MOSI</text>
<text x="118.6" y="88.1">SDA</text>
<text x="62.6" y="93.4">key3</text>
<text x="62.6" y="90.9">key2</text>
<text x="118.6" y="90.6">SCL</text>
<text x="270.6" y="91.4">ADC0</text>
<text x="194.3" y="97.5">PWM</text>
<text x="225.8" y="111.2">CSense</text>
</g>
</svg>
